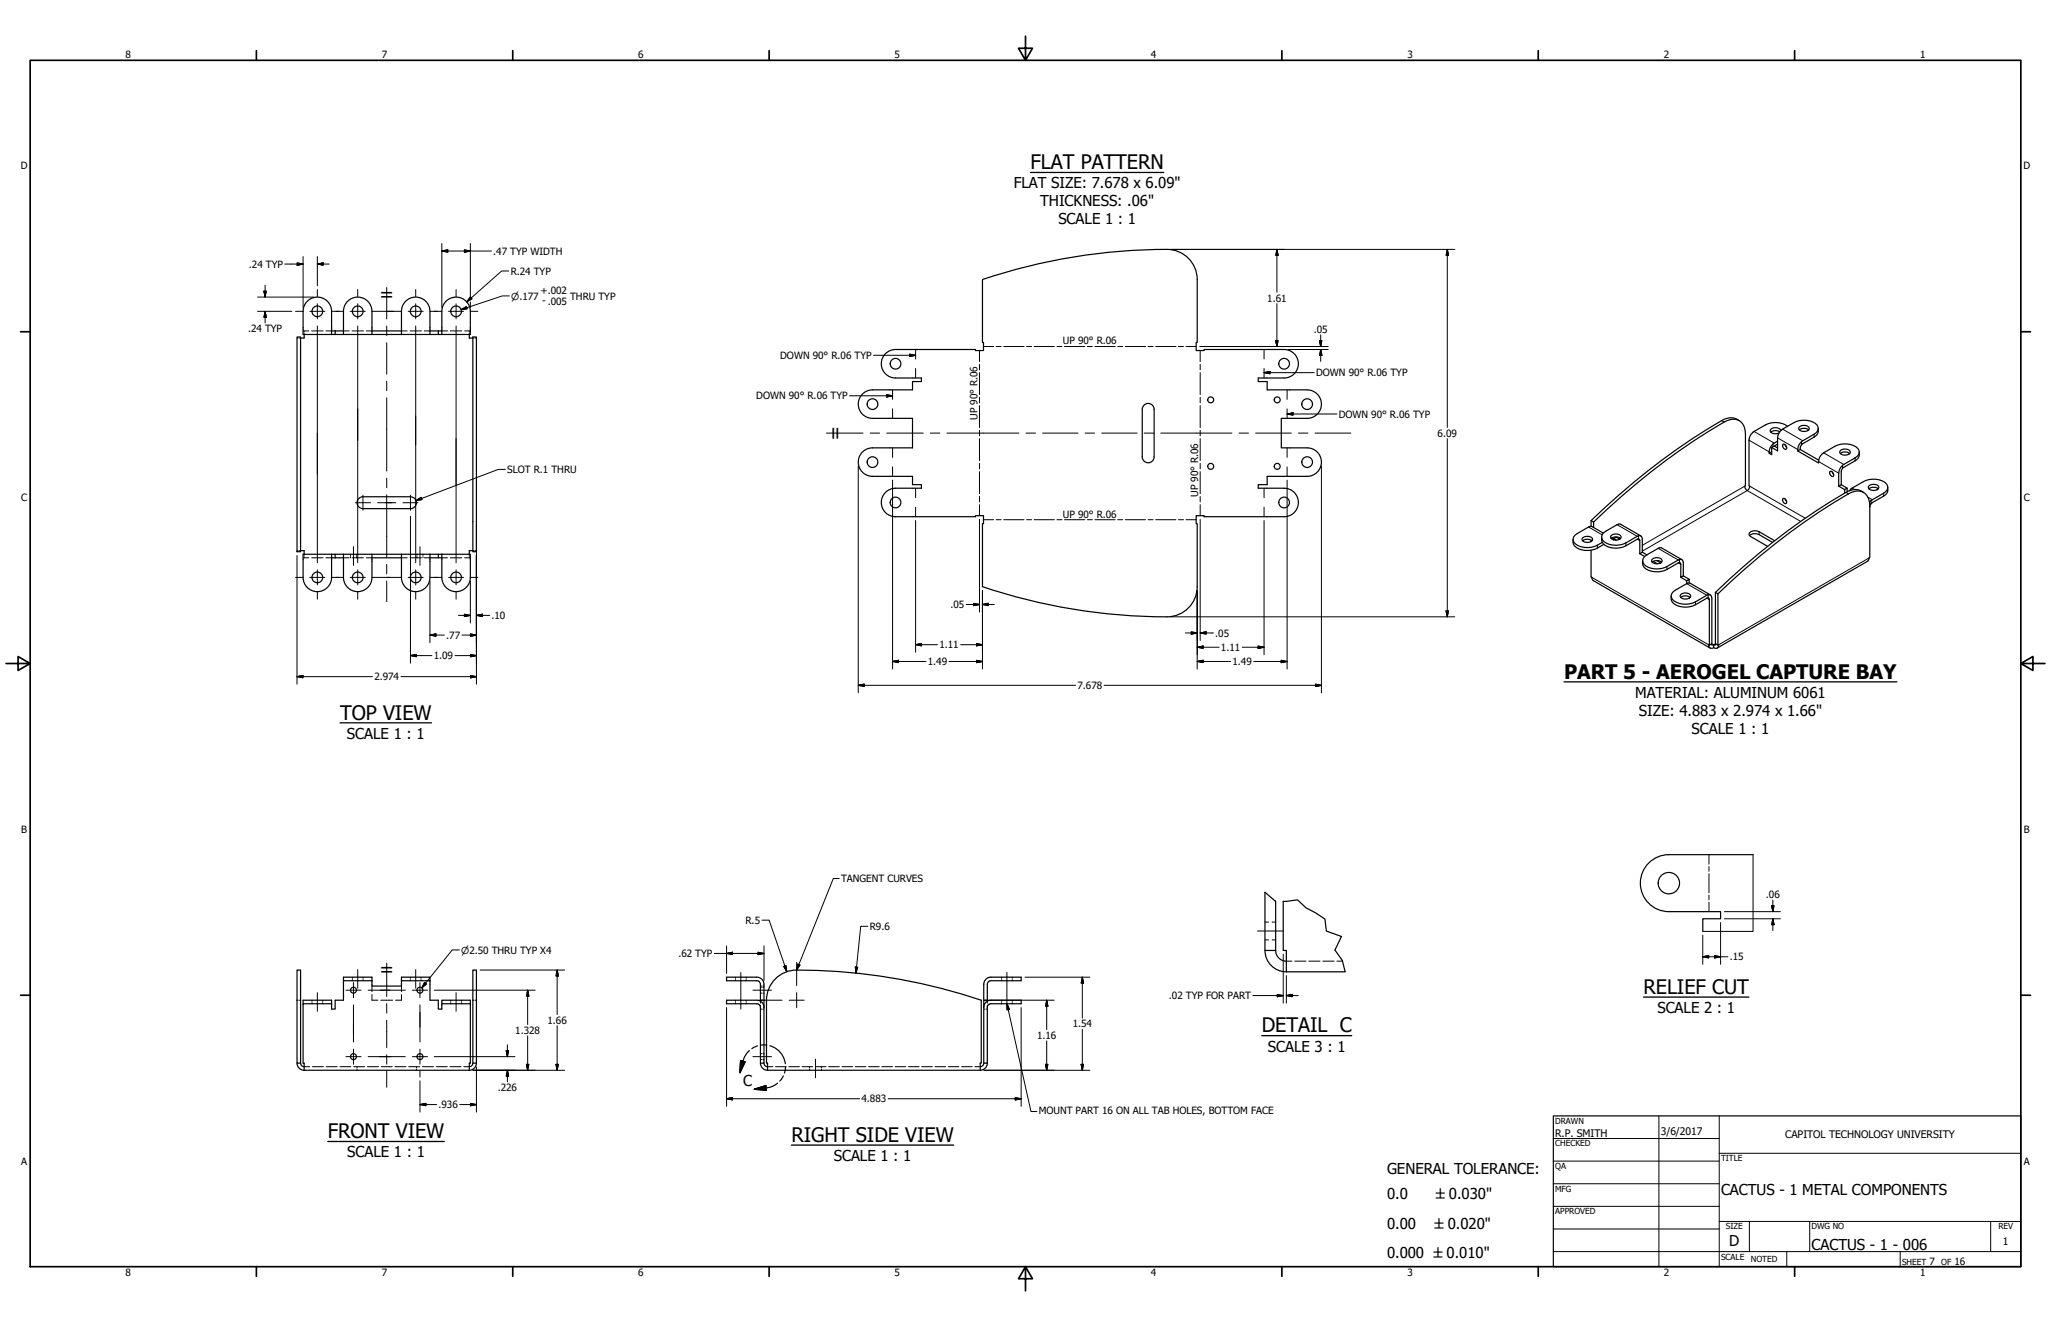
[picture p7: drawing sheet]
<svg xmlns="http://www.w3.org/2000/svg" width="864mm" height="559mm" viewBox="0 0 864 559" stroke-linecap="round" stroke-linejoin="round" font-family="sans-serif">
<!-- layer: Visible Narrow (ANSI) -->
<g fill="none" stroke="#000" stroke-width=".51">
<path d="M129.4 126.9a6 6 0 0 1 6.5-1.3 6 6 0 0 1 3.7 5.5v9.8h-12l.1-10.8 .6-1.8zM139.6 139.4h5M141.1 139.4v1.5h-1.5M146.4 126.9a6 6 0 0 1 6.5-1.3 6 6 0 0 1 3.7 5.5v9.8h-12l.1-10.8 .6-1.8zM156.6 139.4h12.4M181 139.4h3.5M186 139.4h-1.5v1.5h1.5M187.8 126.9a6 6 0 0 1 6.5-1.3 6 6 0 0 1 3.7 5.5v9.8h-12l.1-10.8 .6-1.8zM125.1 141.9h1.5v90.4h-1.5zM128.1 140.9v1.5h-1.5M141.1 140.9h3.5M156.6 140.9h27.9"/>
<path d="M169 140.9v-9.8a6 6 0 0 1 6-6 6 6 0 0 1 6 6v9.8M197.6 140.9v1.5h1.5M199.1 141.9h1.5v90.4h-1.5zM372.8 148.9l2.4-1.4 1.9-.3h33.6v.4h3.4v-3.4h-.4v-26.5a241.6 241.6 0 0 1 79.1-12.6 12.7 12.7 0 0 1 11.3 12.6v26.5h-.4v3.4h3.4v-.4h33.6a6 6 0 0 1 6 6 6 6 0 0 1-6 6h-10.9v1.5h3.8v3.5h16.8a6 6 0 0 1 6 6 6 6 0 0 1-6 6h-10.9v12.4h10.9a6 6 0 0 1 6 6 6 6 0 0 1-6 6h-16.8v3.5h-3.8v1.5h10.9a6 6 0 0 1 6 6 6 6 0 0 1-6 6h-33.6v-.4h-3.4v3.3h.4v26.6a12.7 12.7 0 0 1-12.7 12.7 244 244 0 0 1-77.7-12.8v-26.5h.4v-3.3h-3.4v.4h-33.6a6 6 0 0 1-6-6 6 6 0 0 1 6-6h10.9v-1.5h-3.8v-3.5h-16.8a6 6 0 0 1-6-6 6 6 0 0 1 6-6h16.8v-12.4h-16.8a6 6 0 0 1-6-6 6 6 0 0 1 6-6h16.8v-3.5h3.8v-1.5h-10.9a6 6 0 0 1-5.6-3.7 6 6 0 0 1 1.3-6.6zM481.5 170.8a2.5 2.5 0 0 1 2.8-.8 2.5 2.5 0 0 1 1.7 2.4v20a2.5 2.5 0 0 1-2.5 2.5 2.5 2.5 0 0 1-2.5-2.5v-20zM726 177.7a283.9 283.9 0 0 0-55 42.1v2.3M755.4 178l-4.8 2.7M757.7 179.7a2.82 2.82 0 0 1 4.1 .6 2.62 2.62 0 0 1-4.4 .4zM734.9 182.9v21.7a1.32 1.32 0 0 0 .8 2l.4-.4a1.16 1.16 0 0 0 .3-1.6M746 188.4l2.5 1.5M747.1 187.8l1.4 .8M750.7 187.2l.3-.2a1.36 1.36 0 0 1 1.1 .9 1.36 1.36 0 0 1-.2 1.4 1.61 1.61 0 0 1-1.2-2.1z"/>
<path d="M751.6 187.2l.7 1.2M757.6 181a3.2 3.2 0 0 1 4 0M763.8 184.1l-4.7 2.7M763.8 182.9l-4.7 2.7M770.5 198.6l.3-.2a1.37 1.37 0 0 1 1.1 .9 1.37 1.37 0 0 1-.2 1.4 1.62 1.62 0 0 1-1.2-2.1zM771.4 198.7l.7 1.1M772.6 187.9l-4.7 2.8M774.9 191a3.2 3.2 0 0 1 4 0M775 189.7a2.82 2.82 0 0 1 4.1 .6 2.61 2.61 0 0 1-4.4 .4zM781.1 194.1l-4.8 2.7M781.1 192.8l-4.8 2.8M150.9 210.1l.8-.7 1.1-.2h20a2.5 2.5 0 0 1 2.5 2.5 2.5 2.5 0 0 1-2.5 2.5h-20a2.5 2.5 0 0 1-2.2-1.4 2.5 2.5 0 0 1 .3-2.7z"/>
<path d="M669.9 219.2v2.4M750.7 210l.3-.2a1.37 1.37 0 0 1 1.1 .9 1.37 1.37 0 0 1-.2 1.4 1.62 1.62 0 0 1-1.2-2.1zM751.6 210.1l.7 1.2M774.2 204.7l2.5 1.5M775.3 204.1l2.5 1.4M777.3 207.3a284.2 284.2 0 0 0-55 42.1M778.3 208a284.1 284.1 0 0 0-54.9 42.1M784.6 202.8l-5.3 3.1M787.3 213.1v21.7l-.9 1.5M126.6 231.9h1.5v1.5M127.6 233.4h12v9.7a6 6 0 0 1-6 6 6 6 0 0 1-6-6zM139.6 233.4h1.5v1.5"/>
<path d="M139.6 234.9h5M141.1 233.4h3.5M144.6 233.4h36.4M144.6 233.4v9.7a6 6 0 0 0 6 6 6 6 0 0 0 6-6v-9.7M156.6 234.9h12.4M169 233.4v9.7a6 6 0 0 0 6 6 6 6 0 0 0 6-6v-9.7M181 234.9h3.5M181 233.4h3.5M186 233.4h12v9.7a6 6 0 0 1-6 6 6 6 0 0 1-6-6zM186 233.4h-1.5v1.5h1.5M199.1 231.9h-1.5v1.5M666.4 227.7a3.2 3.2 0 0 1 3.9 0"/>
<path d="M666.5 226.4a2.82 2.82 0 0 1 4.1 .7 2.62 2.62 0 0 1-4.4 .4zM668.9 221.9l-4.8 2.8M674.6 228.4l-2 1.2M675.3 229.2l-2.7 1.6M678.4 226.8a3.2 3.2 0 0 1 4 0M678.5 225.4a2.82 2.82 0 0 1 4.1 .7 2.61 2.61 0 0 1-4.4 .4zM679.5 226.8l1.1 .6M680.6 226.2l1.4 .8M680.9 220.9l-4.8 2.8M689.4 225.8l-4.8 2.8M689.4 227.1l-4.8 2.7M690.5 233.2l2 1.1"/>
<path d="M695.7 236.7a3.2 3.2 0 0 1 3.9 0M695.8 235.4a2.82 2.82 0 0 1 4.1 .7 2.61 2.61 0 0 1-4.4 .4zM696.1 236.4l1.7 1M697.6 236l1.6 1M698.7 230.7l-5.3 3-1.9-1.2M706.7 235.8l-4.8 2.8M706.7 237l-4.8 2.8M737.2 226l7.1 4.1M740.7 225.1l5.7 3.3M740.7 223.9l6.6 3.8M669.9 243l1 1.5M707.7 251.6a3.2 3.2 0 0 1 3.9 0"/>
<path d="M707.7 243.1l2.5 1.4M707.8 250.3a2.82 2.82 0 0 1 4.1 .6 2.62 2.62 0 0 1-4.4 .4zM708.8 242.5l2.5 1.4M710.2 245.8l-4.8 2.7M718.7 250.7l-4.8 2.7M718.7 251.9l-4.8 2.8M722.3 249.4v21.7l1.1 .6 .3-.2a1.3 1.3 0 0 1-.7 1.4 1.3 1.3 0 0 1-1.4-.2M722.3 249.4l1.1 .7M723.4 250.1v21.6M719.7 271.7l-.3-.2a1.3 1.3 0 0 0 .7 1.4 1.3 1.3 0 0 0 1.5-.2M720.5 271.2l.6 .5 .5-.2M721.6 271.5v1.2"/>
<path d="M722.6 271.2l-.6 .5-.4-.2M738.2 359.9h-35.5a12 12 0 0 0-12 12 12 12 0 0 0 12 12h21.8v3h-7.5v5.3M532.6 375.7v24.5h4.5M537.1 379.5v20.7M540.3 379.6v20.6h1.3v9M125.1 408.5h1.5v39.2h-1.5zM144.6 413h12M169 413h12M199.1 408.5h1.5v39.2h-1.5zM532.6 400.2a9 9 0 0 0 9 9M537.1 400.2a4.5 4.5 0 0 0 4.5 4.5M541.6 409.2h24.8"/>
<path d="M127.6 422.7v-1.5h12v1.5M186 422.7v2.2h-1.5v-3.7h-3.5v-9.7h-12v3.7h-12.4v-3.7h-12v9.7h-3.5v3.7h-1.5v-2.2h-12v25h.5v3M198 422.7h-12v-1.5h12v26.5h-.4v3M305.9 421.2h12.8a3 3 0 0 1 3 3v23.5h-1.5l-.2-24.3-1.3-.7h-12.8zM320.2 421.2h1.5v3M321.7 421.2v-6.7a3 3 0 0 0-3-3h-12.8v1.5l13.5 .2 .8 1.3v7.1M414.2 421.2v-6.7a3 3 0 0 1 3-3h12.8v1.5l-13.5 .2-.8 1.3v6.7M415 422.1l2-.9h13v1.5h-12.8l-1.3 .7-.2 24.3h-1.5v-23.5zM415.7 421.6v-.4h-1.5v3M125.1 447.7l.3 1.3 .8 1 1.9 .7M126.6 447.7l.3 .9 1.2 .6M128.1 450.7h69.5"/>
<path d="M199.1 447.7l-.6 1.2-.9 .3M200.6 447.7l-.7 1.9-1 .8-1.3 .3M320.2 447.7l.3 1.3 .8 1 1.9 .7M321.7 447.7l.3 .9 1.2 .6M323.2 450.7v-3h-.5v-26.5a12.7 12.7 0 0 1 12.7-12.7 244 244 0 0 1 77.8 12.7v26.5h-.5v3M323.2 450.7h89.5M414.2 447.7l-.6 1.2-.9 .3M415.7 447.7l-.6 1.9-1.1 .8-1.3 .3"/>
<circle cx="133.6" cy="131.1" r="2.25"/>
<circle cx="150.6" cy="131.1" r="2.25"/>
<circle cx="175" cy="131.1" r="2.25"/>
<circle cx="192" cy="131.1" r="2.25"/>
<circle cx="377.1" cy="153.2" r="2.25"/>
<circle cx="540.7" cy="153.2" r="2.25"/>
<circle cx="367.4" cy="170.2" r="2.25"/>
<circle cx="509.8" cy="168.4" r="1.25"/>
<circle cx="537.8" cy="168.4" r="1.25"/>
<circle cx="550.4" cy="170.2" r="2.25"/>
<circle cx="367.4" cy="194.6" r="2.25"/>
<circle cx="509.8" cy="196.4" r="1.25"/>
<circle cx="537.8" cy="196.4" r="1.25"/>
<circle cx="550.4" cy="194.6" r="2.25"/>
<circle cx="377.1" cy="211.6" r="2.25"/>
<circle cx="540.7" cy="211.6" r="2.25"/>
<circle cx="133.6" cy="243.1" r="2.25"/>
<circle cx="150.6" cy="243.1" r="2.25"/>
<circle cx="175" cy="243.1" r="2.25"/>
<circle cx="192" cy="243.1" r="2.25"/>
<circle cx="702.7" cy="371.9" r="4.5"/>
<circle cx="148.8" cy="417" r="1.25"/>
<circle cx="176.8" cy="417" r="1.25"/>
<circle cx="148.8" cy="445" r="1.25"/>
<circle cx="176.8" cy="445" r="1.25"/>
</g>
<!-- layer: Dimension (ANSI) -->
<g fill="none" stroke="#000" stroke-width=".42">
<path d="M119.9 111.2h7.7M125.1 110.7l2.5 .5-2.5 .5zM127.6 108v21.5M133.6 111.2l2.5-.5v1zM133.6 108v12.3M133.6 111.2h5M186 105.7l2.5-.5v1zM186 105.7h20.9M186 102.5v27M195.5 105.2l2.5 .5-2.5 .5zM198 102.5v22.7M214.2 114.1h-3l-14.7 13"/>
<path d="M493 105h119.6M537.7 105l.5 2.5h-1zM537.7 105v18.1M609.4 105l.5 2.5h-1zM609.4 105v75M108.4 131.1h14.5M108.4 125.1h23.6M111.1 122.6h1l-.5 2.5zM111.6 131.1l.5 2.5h-1zM111.6 120.1v5M111.6 131.1v4.9M124.4 131.1h3"/>
<path d="M130.4 131.1h6.4M133.6 121.9v3M133.6 127.9v6.4M133.6 137.3v99.7M139.8 131.1h4.6M147.4 131.1h6.4M150.6 121.9v3M150.6 127.9v6.4M150.6 137.3v99.7M156.8 131.1h12.1M171.9 131.1h6.3M175 121.9v3"/>
<path d="M175 127.9v6.4M175 137.3v99.7M181.2 131.1h4.7M188.9 131.1h6.3M192 121.9v3M192 127.9v6.4M192 137.3v99.7M198 127.1v2.4M198.1 125.1l.6 .7-2.2 1.3zM198.2 131.1h3M537.7 127.9v18M385.5 147.2v4"/>
<path d="M385.5 155.2v4M412.4 147.6v4.7M412.4 153.4v2.3M412.4 156.9v9.3M414.1 145.9h4.3M419.4 145.9h2.2M422.6 145.9h8.6M432.2 145.9h2.2M435.4 145.9h8.6M445 145.9h2.2M448.2 145.9h8.6M457.8 145.9h2.2"/>
<path d="M461 145.9h8.6M470.6 145.9h2.1M473.8 145.9h8.5M483.4 145.9h2.1M486.6 145.9h8.5M496.2 145.9h2.1M499.4 145.9h4.3M505.2 145.9h54.1M505.4 147.6v4.7M505.4 153.4v2.3M505.4 156.9v9.3M532.3 147.2v4"/>
<path d="M532.3 155.2v4M537.2 143.4h1l-.5 2.5zM542.3 147.2h17M555.6 143.4h1l-.5 2.5zM556.1 147.2l.5 2.5h-1zM556.1 141v4.9M556.1 147.2v5M375.8 164.2v4M375.8 172.2v4M412.4 167.3v2.3M412.4 170.8v9.3M505.4 167.3v2.3"/>
<path d="M505.4 170.8v9.3M542 164.2v4M542 172.2v4M212.8 197.7h-3l-34.6 13.1M361.4 196.2v95.6M375.8 188.6v4M375.8 196.6v4M412.4 181.2v2.3M412.4 184.7v9.3M412.4 195.1v2.4M412.4 198.6v9.3M505.4 181.2v2.3"/>
<path d="M505.4 184.7v9.3M505.4 195.1v2.4M505.4 198.6v9.3M542 188.6v4M542 196.6v4M556.4 196.2v95.6M609.4 184.8v74.9M152.8 208.5v3.2h-3.1M156 211.7h-3.2v3.2M159 211.7h7.7M169.7 211.7h6.3M172.8 208.5v6.4"/>
<path d="M172.8 217.4v25.6M175.2 210.8l2.1-1.4 .4 1zM375.8 202.2v79.5M385.5 205.6v4M385.5 213.6v4M385.5 219.2v55.5M412.4 209v2.4M412.4 212.5v4.7M412.4 218.7v39M414.1 218.9h4.3M419.4 218.9h2.2M422.6 218.9h8.6"/>
<path d="M432.2 218.9h2.2M435.4 218.9h8.6M445 218.9h2.2M448.2 218.9h8.6M457.8 218.9h2.2M461 218.9h8.6M470.6 218.9h2.1M473.8 218.9h8.5M483.4 218.9h2.1M486.6 218.9h8.5M496.2 218.9h2.1M499.4 218.9h4.3"/>
<path d="M505.4 209v2.4M505.4 212.5v4.7M505.4 218.7v51M532.3 205.6v4M532.3 213.6v4M532.3 219.2v56.5M542 202.2v79.5M125.1 233.9v9.1M133.6 240v6.3M150.6 240v6.3M175 240v6.3M192 240v6.3"/>
<path d="M200.6 221.2v21.8M124.4 243.1h3M125.1 243.2v44.9M130.4 243.1h6.4M133.6 249.3v3M139.8 243.1h4.6M147.4 243.1h6.4M150.6 249.3v3M156.8 243.1h12.1M171.9 243.1h6.3M172.8 243.2v36M175 249.3v3"/>
<path d="M181 244.7v25.9M181.2 243.1h4.7M188.9 243.1h6.3M192 249.3v3M193 259.1h5M195.5 258.6l2.5 .5-2.5 .5zM198 244.7v17.6M198.2 243.1h3M200.6 259.1l2.5-.5v1zM200.6 259.1h5.6M200.6 243.2v44.9M406.9 254.6h5.5"/>
<path d="M409.9 254l2.5 .6-2.5 .4zM413.7 254.6l2.5-.6v1zM413.7 254.6h5M413.7 248.6v33.1M493 259.7h119.6M504.1 248.6v33.1M608.9 257.2h1l-.5 2.5zM172.8 276.1l2.5-.5v1zM172.8 276.1h9M181 267.4l2.5-.5v1zM181 267.4h6.1M191.6 276.1h9"/>
<path d="M194.5 267.4h6.1M198.1 266.9l2.5 .5-2.5 .5zM198.1 275.6l2.5 .5-2.5 .5zM375.8 278.5l2.5-.5v1zM375.8 278.5h14.1M385.5 271.5l2.5-.5v1zM385.5 271.5h9.2M399.6 278.5h14.1M404.5 271.5h9.2M411.2 271l2.5 .5-2.5 .5zM411.2 278l2.5 .5-2.5 .5zM499.1 266.5h5"/>
<path d="M501.6 266l2.5 .5-2.5 .5zM504.1 272.5l2.5-.5v1zM504.1 278.5l2.5-.5v1zM504.1 272.5h9.2M504.1 278.5h14.1M505.4 266.5l2.5-.5v1zM505.4 266.5h5.5M523 272.5h9.3M527.9 278.5h14.1M529.7 272l2.6 .5-2.6 .5zM539.4 278l2.6 .5-2.6 .5zM125.1 284.9l2.5-.5v1z"/>
<path d="M125.1 284.9h31.7M168.8 284.9h31.8M198.1 284.4l2.5 .5-2.5 .5zM361.4 288.6l2.5-.5v1zM361.4 288.6h91.5M464.9 288.6h91.5M553.9 288.1l2.5 .5-2.5 .5zM719.6 359.9v4M719.6 364.9v2M719.6 367.9v8M719.6 376.9v2M719.6 379.9v4"/>
<path d="M746.5 379v4.9M305.9 398.3v11.6M320.8 387.5h3l7.5 21.7M321.7 398.3v14.6M365.4 390.1h-3l-2 19.7M717 393.8v12.3M724.5 388.5v17.6M726.1 386.9h23.6M726.1 383.9h23.6M746 381.4h1l-.5 2.5zM746.5 386.9l.5 2.5h-1zM746.5 386.9v5"/>
<path d="M148.8 413.8v3.2h-3.1M152 417h-3.2v3.1M155 417h15.7M173.7 417h6.3M176.8 413.8v6.3M182.8 417h42.6M202.2 408.5h35.6M222.2 417l.5 2.5h-1zM222.2 417v14.4M234.6 408.5l.5 2.5h-1zM234.6 408.5v18.7M300.8 401.5h20.9"/>
<path d="M305.9 401.5l2.5-.5v1zM319.2 401l2.5 .5-2.5 .5zM330 407l1-.3 .3 2.5zM335.4 405.3v9.7M335.4 418v6.4M360.2 407.2l.9 .1-.7 2.5zM431.6 411.5h27.3M455.7 411.5l.5 2.5h-1zM455.7 411.5v17.2M527.6 419.2h12.7M537.8 418.7l2.5 .5-2.5 .5zM540.3 401.8v20.6"/>
<path d="M541.6 419.2l2.5-.5v1zM541.6 419.2h5M541.6 410.8v11.6M717 402.9l2.5-.5v1zM717 402.9h10.5M722 402.4l2.5 .5-2.5 .5zM148.8 423.1v15.7M176.8 423.1v15.7M213.7 440v5M222.2 436.2v14.5M234.6 432v18.7M305.9 424.3v41.6"/>
<path d="M319.6 421.2h9.7M332.3 421.2h6.3M414.8 421.2h9.1M424.1 421.2h19.8M430 424.3v41.6M440.7 421.2l.5 2.5h-1zM440.7 421.2v12.4M440.7 438.3v12.4M455.7 433.5v17.2M148.8 441.8v3.2h-3.1M152 445h-3.2v3.1M155 445h15.7"/>
<path d="M173.7 445h6.3M176.8 441.8v6.3M176.8 451.1v2.5M176.8 455.1v13.2M182.8 445h34M199.2 450.7h38.6M200.6 449.3v19M213.1 442.5h1l-.4 2.5zM213.7 450.7l.4 2.5h-1zM213.7 450.7v4.9M221.7 448.2h1l-.5 2.5zM234.1 448.2h1l-.5 2.5z"/>
<path d="M414.3 450.7h44.6M440.2 448.2h1l-.5 2.5zM455.2 448.2h1l-.5 2.5zM176.8 465.1l2.5-.5v1zM176.8 465.1h7M193.6 465.1h7M198.1 464.6l2.5 .5-2.5 .5zM305.9 462.7l2.5-.5v1zM305.9 462.7h56M374 462.7h56M427.5 462.2l2.5 .5-2.5 .5z"/>
</g>
<!-- layer: Symbol (ANSI) -->
<path d="M433.9 72.6h56.1M658.6 287.1h140.1M143.2 304.4h38.5M692 419.9h44.4M531.3 436.1h37.9M138 480.7h49.1M333.2 482.2h68.4" fill="none" stroke="#000" stroke-width=".55"/>
<!-- layer: Border (ANSI) -->
<g fill="none" stroke="#000" stroke-width=".42">
<path d="M724.9 177.1l1.1 .6M736.4 185.4l8.5 4.9M738.6 181.7l8.5 4.9M746.5 187v1.1M748.5 184.4l8.5 4.9M750.6 180.7l8.5 4.9M758.5 186v1.3M763.8 182.9v1.2M765.7 194.4l8.5 4.9M767.9 190.7l8.4 4.9M775.8 196v1.3M781.1 192.8v1.3"/>
<path d="M734.6 204.7l-43.1 24.9M736.8 204.7l23.3 13.5M758.2 219.6l-22.5-13-44.2 25.5M777.3 207.3l1 .7M779.9 205.5l1 .6M786.5 209.4l1.9 1M787.8 210.8v1.3M793.1 207.7v1.2M668.9 221.9l5.7 3.3M672.6 229.6v1.2M680.9 220.9l8.5 4.9M684.6 228.6v1.2"/>
<path d="M689.4 227.1l1.1 .6M689.9 225.6v1.3M698.2 230.9l8.5 4.9M701.9 238.6v1.2M706.7 237l1 .6M707.2 235.6v1.3M740.7 223.9v1.2M787 235l-63.3 36.5M670.3 243.1l49.1 28.4M710.2 245.8l8.5 4.9M713.9 253.4v1.3M718.7 251.9l1 .6"/>
<path d="M719.2 250.4v1.4M720.8 271.1l.8 .4 .7-.4M738.2 359.9v32.3h-21.2"/>
</g>
<g fill="none" stroke="#000" stroke-width=".51">
<path d="M726 177.7a5.4 5.4 0 0 1 8.4 2l.5 3.2M732.3 177.1a6.2 6.2 0 0 0-7.4 0 283.5 283.5 0 0 0-55 42.1l1.1 .6M752.6 179.5a8.9 8.9 0 0 0-9.3-.6l-4.7 2.8a4.7 4.7 0 0 0-2.2 3.7v19.2M755.4 178a8.6 8.6 0 0 1 9.7 1 2.46 2.46 0 0 1-1.3 3.9M748.5 185.8a5.1 5.1 0 0 0-3.6 5.1l1.1-.6M748.5 187l-2.5 1.4v3.1l-1.1-.6M749.4 181.8a3.3 3.3 0 0 0-3.8 .2M749.8 181.3a2.72 2.72 0 0 0-4.4-.2 2.36 2.36 0 0 0 3.6 1.3M750.6 180.7a4.7 4.7 0 0 0-2.1 3.7v5.5M758 189.3l-1 .6M759.1 186.8l-.8 .9-.3 1.6 7.8 4.5M759.1 185.6a4.7 4.7 0 0 0-2.1 4.3l8.7 5.1v-.6a4.7 4.7 0 0 1 2.2-3.7"/>
<path d="M765.6 180.4a3.2 3.2 0 0 1-1.8 3.7M772.6 187.9a8.6 8.6 0 0 1 9.7 1.1 2.46 2.46 0 0 1-1.2 3.8M776.3 195.6a4.6 4.6 0 0 0-2.1 3.7v5.4l1.1-.6v-5.9l1-1.4M782.9 190.4a3.2 3.2 0 0 1-1.8 3.7M777.8 207.1v-1.6l-1.1 .7v1.5M778.3 208a5.4 5.4 0 0 1 8.5 1.9l.5 3.2M779.3 205.9l-.6 .8M784.6 202.8a8.6 8.6 0 0 1 9.8 1 2.46 2.46 0 0 1-1.3 3.9l-4.7 2.7-1.2 1.1M784.7 207.3a6.2 6.2 0 0 0-7.4 0M786.9 205.9a3.2 3.2 0 0 1 4 0M787 204.5a2.82 2.82 0 0 1 4.1 .7 2.62 2.62 0 0 1-4.4 .4zM794.9 205.2a3.2 3.2 0 0 1-1.8 3.7l-5 3-.8 1.6"/>
<path d="M662.4 227.1a3.8 3.8 0 0 0 3.7 4.5 9.5 9.5 0 0 0 6.5-.8M664.1 224.7a2.68 2.68 0 0 0-1.7 2.8 2.68 2.68 0 0 0 2.3 2.4 9.5 9.5 0 0 0 7.9-.3M668.9 221.9l1.5-.1 4.7 2.7M669.9 227.4v.6M669.9 231.7v11.3M674.4 226.1a3.8 3.8 0 0 0 3.7 4.5 9.5 9.5 0 0 0 6.5-.8M676.1 223.7a2.68 2.68 0 0 0-1.7 2.8 2.68 2.68 0 0 0 2.3 2.4 9.5 9.5 0 0 0 7.9-.3M678.9 226.7l-.3-.1 .8 .7M680.6 226.2l-1.1 .6v.5M680.9 220.9l1.5-.1 8.5 4.9M682 226.5v.6M689.4 225.8a1.3 1.3 0 0 1 1.5-.1 1.3 1.3 0 0 1 .6 1.4v5.4l-1 .7v-5.5l-.3-.7-.8 .1"/>
<path d="M691.6 236.1a3.8 3.8 0 0 0 3.7 4.4 9.5 9.5 0 0 0 6.6-.7M693.4 233.7a2.68 2.68 0 0 0-1.7 2.8 2.68 2.68 0 0 0 2.2 2.3 9.5 9.5 0 0 0 8-.2M698.7 230.7l1 .1 8.5 4.9M699.2 236.4v.6M706.7 235.8a1.3 1.3 0 0 1 1.5-.1 1.3 1.3 0 0 1 .6 1.3v5.5l-1.1 .6v-5.8l-.5-.4-.5 .1M740.7 225.1a3.7 3.7 0 0 0-4 .4M740.7 223.9a2.99 2.99 0 0 0-4.3 1l.8 1.1M786.4 236.3l-63.3 36.6M670.9 244.5l49.2 28.4M703.7 251a3.8 3.8 0 0 0 3.7 4.4 9.5 9.5 0 0 0 6.5-.7M705.4 248.5a2.68 2.68 0 0 0-1.7 2.8 2.68 2.68 0 0 0 2.3 2.4 9.5 9.5 0 0 0 7.9-.3M711.3 245.5v-1.6l-1.1 .6v1.3l1.5-.2 8.5 4.9"/>
<path d="M718.7 250.7a1.3 1.3 0 0 1 1.5-.2 1.3 1.3 0 0 1 .6 1.4v19.2l-1.1 .6v-19.2l-.2-.6h-.8M311.8 446.6l2 .5-2.2 4.6zM315.5 442.4a13.8 13.8 0 0 0-3.9 9.3M317.6 458.7l4.9-1.5 .2 2zM318.9 440.4l-2.3 1.2M322.9 440.1h-2.7M324.1 440.4a8.9 8.9 0 0 1 6.6 7.5M327.4 456.2a13.8 13.8 0 0 1-9.8 2.5M329.8 453.1l-1.5 2.1M330.8 449.2l-.5 2.6"/>
</g>
<!-- layer: Hidden (ANSI) -->
<g fill="none" stroke="#000" stroke-width=".42">
<path d="M127.6 139.4h2.4M128.1 139.4v.5M131.2 139.4h4.8M137.2 139.4h2.4M144.6 139.4h2.4M148.2 139.4h4.8M154.2 139.4h2.4M169 139.4h2.4M172.6 139.4h4.8M178.6 139.4h2.4M186 139.4h2.4M189.6 139.4h4.8"/>
<path d="M195.6 139.4h2.4M197.6 139.4v.5M125.1 142.4h.5M126.1 142.4h.5M128.1 140.4v.5M197.6 140.4v.5M199.1 142.4h.5M200.1 142.4h.5M125.1 231.9h.5M126.1 231.9h.5M127.6 234.9h2.4M128.1 233.4v.5"/>
<path d="M128.1 234.4v.5M131.2 234.9h4.8M137.2 234.9h2.4M144.6 234.9h2.4M147.6 233.4v.5M147.6 234.4v.5M148.2 234.9h4.8M150.1 233.4v.5M150.1 234.4v.5M154.2 234.9h2.4M169 234.9h2.4M172.6 234.9h4.8"/>
<path d="M175.6 233.4v.5M175.6 234.4v.5M178.1 233.4v.5M178.1 234.4v.5M178.6 234.9h2.4M186 234.9h2.4M189.6 234.9h4.8M195.6 234.9h2.4M197.6 233.4v.5M197.6 234.4v.5M199.1 231.9h.5M200.1 231.9h.5"/>
<path d="M532.6 388.3h1.5M532.6 395.8h1.5M535.6 388.3h1.5M535.6 395.8h1.5M148.4 411.5v.5M148.4 412.5v.5M152.9 411.5v.5M152.9 412.5v.5M156.6 415.2v2.4M156.6 418.8v2.4h2.5M169 415.2v2.4M169 418.8v2.4h-2.4"/>
<path d="M172.8 411.5v.5M172.8 412.5v.5M177.3 411.5v.5M177.3 412.5v.5M309.7 411.5v.5M309.7 412.5v.5M314.2 411.5v.5M314.2 412.5v.5M320.2 415.2h.5M320.2 415.7h.5M320.2 418.2h.5M321.2 415.2h.5"/>
<path d="M321.2 415.7h.5M321.2 418.2h.5M421.7 411.5v.5M421.7 412.5v.5M426.2 411.5v.5M426.2 412.5v.5M541.6 404.7h2.4M545.2 404.7h4.7M551.1 404.7h4.7M557 404.7h4.7M562.9 404.7h2.4M125.1 421.2h.5"/>
<path d="M126.1 421.2h.5M131.4 421.2v.5M131.4 422.2v.5M135.9 421.2v.5M135.9 422.2v.5M160.3 421.2h5M189.8 421.2v.5M189.8 422.2v.5M194.3 421.2v.5M194.3 422.2v.5M199.1 421.2h.5M200.1 421.2h.5"/>
<path d="M309.7 421.2v.5M309.7 422.2v.5M314.2 421.2v.5M314.2 422.2v.5M320.2 424.9h.5M320.2 421.6v.9M320.2 423.3v.9M321.2 424.9h.5M414.2 424.9h.5M415.2 424.9h.5M415.7 421.6v.9M415.7 423.3v.9"/>
<path d="M421.7 421.2v.5M421.7 422.2v.5M426.2 421.2v.5M426.2 422.2v.5M128.1 449.2h2.3M131.5 449.2h4.7M137.3 449.2h4.7M143.1 449.2h4.7M148.9 449.2h4.7M150.3 449.2v.5M150.3 450.2v.5M154.7 449.2h4.7"/>
<path d="M160.5 449.2h4.6M166.3 449.2h4.6M172.1 449.2h4.6M175.3 449.2v.5M175.3 450.2v.5M177.9 449.2h4.6M183.7 449.2h4.6M189.5 449.2h4.6M195.3 449.2h2.3M320.2 443.7h.5M320.2 446.2h.5M321.2 443.7h.5"/>
<path d="M321.2 446.2h.5M323.2 449.2h2.2M326.5 449.2h4.5M332.1 449.2h4.5M337.7 449.2h4.5M340.9 449.2v.5M340.9 450.2v.5M343.3 449.2h4.5M345.9 449.2v.5M345.9 450.2v.5M348.9 449.2h4.5M354.5 449.2h4.5"/>
<path d="M360.1 449.2h4.5M365.7 449.2h4.5M371.3 449.2h4.5M376.9 449.2h4.5M382.5 449.2h4.5M388.1 449.2h4.5M393.7 449.2h4.5M399.3 449.2h4.5M404.9 449.2h4.5M410.5 449.2h2.2"/>
</g>
<!-- layer: Title (ANSI) -->
<path d="M532.6 375.7l4.5 3.8M540.3 379.6l6-.7 3.6 3.4 4 2.1 4 2.6 .6 5.1 6.3 2.3-2.7 5.7 3.1 4.4 1.2 4.7" fill="none" stroke="#000" stroke-width=".51"/>
<!-- layer: Border (ANSI) -->
<path d="M311.8 446.6l-.2 5.1zM311.8 446.6l2 .5-2.2 4.6zM317.6 458.7l4.9-1.5zM317.6 458.7l4.9-1.5 .2 2z" fill="#000" stroke="#000" stroke-width=".51"/>
<!-- layer: Centerline (ANSI) -->
<g fill="none" stroke="#000" stroke-width=".71">
<path d="M431.8 15.2v10.2l-2.9-5.1h5.8l-2.9 5.1M12.7 25.4h838.2v508h-838.2zM107.9 21.3v4.1M215.9 21.3v4.1M323.8 21.3v4.1M539.8 21.3v4.1M647.7 21.3v4.1M755.6 21.3v4.1M8.6 139.7h4.1M850.9 139.7h4.1M2.5 279.4h10.2l-5.1-2.9v5.8l5.1-2.9M850.9 279.4l5.1 2.9v-5.8l-5.1 2.9h10.2"/>
<path d="M8.6 419.1h4.1M850.9 419.1h4.1M107.9 533.4v4.1M215.9 533.4v4.1M323.8 533.4v4.1M431.8 533.4l2.9 5.1h-5.8l2.9-5.1v10.2M539.8 533.4v4.1M647.7 533.4v4.1M755.6 533.4v4.1"/>
</g>
<!-- layer: Visible (ANSI) -->
<g fill="none" stroke="#000" stroke-width=".42">
<path d="M654 479.4h69.9M698.5 469.9v63.5M723.9 469.9v63.5M654 488.9h69.9M654 498.5h69.9M723.9 485.6h127M654 508h69.9M654 517.5h69.9M723.9 514.3h127M736.6 514.3v12.7M762 514.3v12.7M838.2 514.3v12.7"/>
<path d="M654 527h196.9M752.3 527v6.4M800.1 527v6.4"/>
</g>
<path d="M654 469.9h196.9v63.5h-196.9z" fill="none" stroke="#000" stroke-width=".51"/>
<!-- layer: Symbol (ANSI) -->
<g fill="none" stroke="#000" stroke-width=".42">
<path d="M194.2 130.4l2.2-1.3 .3 1zM214.5 124.6h-3l-17.3 5.8M367.8 149.6h17.7M383 149.1l2.5 .5-2.5 .5zM532.3 156.9l2.4-.5v1zM532.3 156.9h21.1M357.7 166.7h18.1M373.3 166.2l2.5 .5-2.5 .5zM542 174.3l2.4-.5v1zM542 174.3h20.9M353.4 370h-2.5l-15.4 38.2M178.8 413.7l.8 .6-2 1.7z"/>
<path d="M193.4 400h-3l-12.8 16M335.5 408l.4-2 .9 .4-1.3 1.9M424.1 423.1l10 44.9h2.5M424.1 422.9l.9 2.1-1 .2v-1.1"/>
</g>
<g fill="#000" stroke="#000" stroke-width=".42">
<path d="M194.2 130.4l2.2-1.3zM194.2 130.4l2.2-1.3 .3 1zM383 150.1l2.5-.5zM383 149.1l2.5 .5-2.5 .5zM532.3 156.9l2.4-.5zM532.3 156.9l2.4-.5v1zM373.3 167.2l2.5-.5zM373.3 166.2l2.5 .5-2.5 .5zM542 174.3l2.4-.5zM542 174.3l2.4-.5v1zM178.8 413.7l-1.2 2.3zM178.8 413.7l.8 .6-2 1.7z"/>
<path d="M335.9 406l-.5 2.5zM335.9 406l.9 .4-1.4 2.1zM424 422.7l1 2.3zM424 422.7l1 2.3-1 .2z"/>
</g>
<!-- layer: Centerline (ANSI) -->
<g fill="none" stroke="#000" stroke-width=".42">
<path d="M162.8 121.1v13.2M162.8 137.3v4M162.8 144.3v13.2M162.8 160.5v4M162.8 167.5v30.9M348 182.4h15.4M366.4 182.4h4M373.4 182.4h15.4M391.8 182.4h3.9M398.7 182.4h30.3M432 182.4h4M439 182.4h14.9"/>
<path d="M456.9 182.4h4M463.9 182.4h14.9M481.8 182.4h4M488.8 182.4h29.9M521.7 182.4h4M528.7 182.4h15.1M546.7 182.4h4M553.7 182.4h15.1M162.8 201.4v4M162.8 208.4v26.3M148.8 230.2v7.9M162.8 237.7v4"/>
<path d="M176.8 230.2v7.9M162.8 244.7v8.7M529.5 392h10.8M133.6 418v7.9M150.6 408.3v7.9M162.8 405.6v14.1M175 408.3v7.9M192 418v7.9M311.9 409.5v15.4M317 417h7.9M424 409.5v14.6M162.8 422.6v4"/>
<path d="M162.8 429.6v11.6M162.8 444.1v4M162.8 451.1v6.7M317 445h7.9M343.4 446v7.9"/>
</g>
<!-- layer: Dimension (ANSI) -->
<g fill="#000" stroke="#000" stroke-width=".42">
<path d="M125.1 111.7l2.5-.5zM125.1 110.7l2.5 .5-2.5 .5zM133.6 111.2l2.5-.5zM133.6 111.2l2.5-.5v1zM186 105.7l2.5-.5zM186 105.7l2.5-.5v1zM195.5 106.2l2.5-.5zM195.5 105.2l2.5 .5-2.5 .5zM537.7 105l.5 2.5zM537.7 105l.5 2.5h-1zM609.4 105l.5 2.5zM609.4 105l.5 2.5h-1z"/>
<path d="M111.1 122.6l.5 2.5zM111.1 122.6h1l-.5 2.5zM111.6 131.1l.5 2.5zM111.6 131.1l.5 2.5h-1zM198.1 125.1l-1.6 2zM198.1 125.1l.6 .7-2.2 1.3zM537.2 143.4l.5 2.5zM537.2 143.4h1l-.5 2.5zM555.6 143.4l.5 2.5zM555.6 143.4h1l-.5 2.5zM556.1 147.2l.5 2.5zM556.1 147.2l.5 2.5h-1z"/>
<path d="M175.2 210.8l2.1-1.4zM175.2 210.8l2.1-1.4 .4 1zM195.5 259.6l2.5-.5zM195.5 258.6l2.5 .5-2.5 .5zM200.6 259.1l2.5-.5zM200.6 259.1l2.5-.5v1zM409.9 255l2.5-.4zM409.9 254l2.5 .6-2.5 .4zM413.7 254.6l2.5-.6zM413.7 254.6l2.5-.6v1zM608.9 257.2l.5 2.5zM608.9 257.2h1l-.5 2.5z"/>
<path d="M172.8 276.1l2.5-.5zM172.8 276.1l2.5-.5v1zM181 267.4l2.5-.5zM181 267.4l2.5-.5v1zM198.1 267.9l2.5-.5zM198.1 266.9l2.5 .5-2.5 .5zM198.1 276.6l2.5-.5zM198.1 275.6l2.5 .5-2.5 .5zM375.8 278.5l2.5-.5zM375.8 278.5l2.5-.5v1zM385.5 271.5l2.5-.5zM385.5 271.5l2.5-.5v1z"/>
<path d="M411.2 272l2.5-.5zM411.2 271l2.5 .5-2.5 .5zM411.2 279l2.5-.5zM411.2 278l2.5 .5-2.5 .5zM501.6 267l2.5-.5zM501.6 266l2.5 .5-2.5 .5zM504.1 272.5l2.5-.5zM504.1 272.5l2.5-.5v1zM504.1 278.5l2.5-.5zM504.1 278.5l2.5-.5v1zM505.4 266.5l2.5-.5zM505.4 266.5l2.5-.5v1z"/>
<path d="M529.7 273l2.6-.5zM529.7 272l2.6 .5-2.6 .5zM539.4 279l2.6-.5zM539.4 278l2.6 .5-2.6 .5zM125.1 284.9l2.5-.5zM125.1 284.9l2.5-.5v1zM198.1 285.4l2.5-.5zM198.1 284.4l2.5 .5-2.5 .5zM361.4 288.6l2.5-.5zM361.4 288.6l2.5-.5v1zM553.9 289.1l2.5-.5zM553.9 288.1l2.5 .5-2.5 .5z"/>
<path d="M746 381.4l.5 2.5zM746 381.4h1l-.5 2.5zM746.5 386.9l.5 2.5zM746.5 386.9l.5 2.5h-1zM222.2 417l.5 2.5zM222.2 417l.5 2.5h-1zM234.6 408.5l.5 2.5zM234.6 408.5l.5 2.5h-1zM305.9 401.5l2.5-.5zM305.9 401.5l2.5-.5v1zM319.2 402l2.5-.5zM319.2 401l2.5 .5-2.5 .5z"/>
<path d="M330 407l1.3 2.2zM330 407l1-.3 .3 2.5zM360.2 407.2l.2 2.6zM360.2 407.2l.9 .1-.7 2.5zM455.7 411.5l.5 2.5zM455.7 411.5l.5 2.5h-1zM537.8 419.7l2.5-.5zM537.8 418.7l2.5 .5-2.5 .5zM541.6 419.2l2.5-.5zM541.6 419.2l2.5-.5v1zM717 402.9l2.5-.5zM717 402.9l2.5-.5v1z"/>
<path d="M722 403.4l2.5-.5zM722 402.4l2.5 .5-2.5 .5zM440.7 421.2l.5 2.5zM440.7 421.2l.5 2.5h-1zM213.1 442.5l.6 2.5zM213.1 442.5h1l-.4 2.5zM213.7 450.7l.4 2.5zM213.7 450.7l.4 2.5h-1zM221.7 448.2l.5 2.5zM221.7 448.2h1l-.5 2.5zM234.1 448.2l.5 2.5zM234.1 448.2h1l-.5 2.5z"/>
<path d="M440.2 448.2l.5 2.5zM440.2 448.2h1l-.5 2.5zM455.2 448.2l.5 2.5zM455.2 448.2h1l-.5 2.5zM176.8 465.1l2.5-.5zM176.8 465.1l2.5-.5v1zM198.1 465.6l2.5-.5zM198.1 464.6l2.5 .5-2.5 .5zM305.9 462.7l2.5-.5zM305.9 462.7l2.5-.5v1zM427.5 463.2l2.5-.5zM427.5 462.2l2.5 .5-2.5 .5z"/>
</g>
<g font-size="8.4">
<text x="433.9" y="71.3">FLAT PATTERN</text>
<text x="159.8" y="126.8">=</text>
<text x="349.1" y="179.3" transform="rotate(90 349.1 179.3)">=</text>
<text x="658.6" y="285.8">PART 5 - AEROGEL CAPTURE BAY</text>
<text x="143.2" y="303">TOP VIEW</text>
<text x="159.7" y="410.9">=</text>
<text x="692" y="418.5">RELIEF CUT</text>
<text x="531.3" y="434.7">DETAIL C</text>
<text x="138" y="479.3">FRONT VIEW</text>
<text x="333.2" y="480.8">RIGHT SIDE VIEW</text>
</g>
<g font-size="6.3">
<text x="426.8" y="79.4">FLAT SIZE: 7.678 x 6.09&quot;</text>
<text x="438" y="86.9">THICKNESS: .06&quot;</text>
<text x="445.6" y="94.4">SCALE 1 : 1</text>
<text x="688.5" y="293.9">MATERIAL: ALUMINUM 6061</text>
<text x="690.1" y="301.4">SIZE: 4.883 x 2.974 x 1.66&quot;</text>
<text x="146.1" y="311.1">SCALE 1 : 1</text>
<text x="712.3" y="308.9">SCALE 1 : 1</text>
<text x="697.8" y="426.6">SCALE 2 : 1</text>
<text x="533.9" y="442.8">SCALE 3 : 1</text>
<text x="312.9" y="457.3">C</text>
<text x="146.2" y="487.4">SCALE 1 : 1</text>
<text x="351.1" y="488.9">SCALE 1 : 1</text>
<text x="584" y="494.4">GENERAL TOLERANCE:</text>
<text x="724.7" y="503.4">CACTUS - 1 METAL COMPONENTS</text>
<text x="584" y="505">0.0</text>
<text x="584" y="517.5">0.00</text>
<text x="728.1" y="524.9">D</text>
<text x="762.8" y="526.2">CACTUS - 1 - 006</text>
<text x="584" y="529.9">0.000 ±0.010&quot;</text>
</g>
<g font-size="6">
<text x="604.6" y="505">±0.030&quot;</text>
<text x="604.1" y="517.5">±0.020&quot;</text>
</g>
<g font-size="4.4">
<text x="654.8" y="478.6">R.P. SMITH</text>
<text x="699.3" y="478">3/6/2017</text>
<text x="751.7" y="479.4">CAPITOL TECHNOLOGY UNIVERSITY</text>
<text x="843.4" y="524.2">1</text>
</g>
<g font-size="4.2">
<text x="52.8" y="24.4">8</text>
<text x="160.8" y="24.4">7</text>
<text x="268.7" y="24.4">6</text>
<text x="376.7" y="24.4">5</text>
<text x="484.6" y="24.4">4</text>
<text x="592.6" y="24.4">3</text>
<text x="700.5" y="24.4">2</text>
<text x="808.5" y="24.4">1</text>
<text x="8.7" y="71.4">D</text>
<text x="852" y="71.4">D</text>
<text x="207.7" y="107.2">.47 TYP WIDTH</text>
<text x="104.8" y="112.8">.24 TYP</text>
<text x="215" y="115.7">R.24 TYP</text>
<text x="227.6" y="123.8">+.002</text>
<text x="228.4" y="128.1">- .005</text>
<text x="240.1" y="126.1">THRU TYP</text>
<text x="533.6" y="127">1.61</text>
<text x="104.5" y="139.9">.24 TYP</text>
<text x="553.2" y="140.2">.05</text>
<text x="447.6" y="145.1">UP 90° R.06</text>
<text x="328.5" y="151.1">DOWN 90° R.06 TYP</text>
<text x="554.2" y="158.5">DOWN 90° R.06 TYP</text>
<text x="318.4" y="168.2">DOWN 90° R.06 TYP</text>
<text x="411.6" y="176.8" transform="rotate(-90 411.6 176.8)">UP 90° R.06</text>
<text x="563.7" y="175.9">DOWN 90° R.06 TYP</text>
<text x="605.3" y="183.9">6.09</text>
<text x="213.6" y="199.2">SLOT R.1 THRU</text>
<text x="504.5" y="209.3" transform="rotate(-90 504.5 209.3)">UP 90° R.06</text>
<text x="8.9" y="211.1">C</text>
<text x="852.2" y="211.1">C</text>
<text x="447.6" y="218">UP 90° R.06</text>
<text x="400.2" y="256.1">.05</text>
<text x="207" y="260.7">.10</text>
<text x="187.9" y="269">.77</text>
<text x="511.7" y="268.1">.05</text>
<text x="395.5" y="273">1.11</text>
<text x="514.1" y="274.1">1.11</text>
<text x="182.7" y="277.6">1.09</text>
<text x="390.7" y="280.1">1.49</text>
<text x="519" y="280.1">1.49</text>
<text x="157.6" y="286.5">2.974</text>
<text x="453.7" y="290.1">7.678</text>
<text x="8.9" y="350.8">B</text>
<text x="852.2" y="350.8">B</text>
<text x="354.2" y="371.5">TANGENT CURVES</text>
<text x="743.6" y="378.1">.06</text>
<text x="313.9" y="389">R.5</text>
<text x="366.2" y="391.6">R9.6</text>
<text x="285.6" y="403">.62 TYP</text>
<text x="728.3" y="404.4">.15</text>
<text x="492.2" y="420.8">.02 TYP FOR PART</text>
<text x="230.5" y="431.1">1.66</text>
<text x="217" y="435.4">1.328</text>
<text x="436.7" y="437.5">1.16</text>
<text x="451.7" y="432.6">1.54</text>
<text x="209.6" y="459.5">.226</text>
<text x="184.7" y="466.7">.936</text>
<text x="362.7" y="464.2">4.883</text>
<text x="437.4" y="469.2">MOUNT PART 16 ON ALL TAB HOLES, BOTTOM FACE</text>
<text x="8.9" y="490.5">A</text>
<text x="852.2" y="490.5">A</text>
<text x="812.4" y="532.6">7</text>
<text x="822.9" y="532.6">16</text>
<text x="52.8" y="537.5">8</text>
<text x="160.8" y="537.5">7</text>
<text x="268.7" y="537.5">6</text>
<text x="376.7" y="537.5">5</text>
<text x="484.6" y="537.5">4</text>
<text x="592.6" y="537.5">3</text>
<text x="700.5" y="537.5">2</text>
<text x="808.5" y="537.5">1</text>
</g>
<g font-size="4">
<text x="215.3" y="126.1">⌀.177</text>
<text x="194.2" y="401.5">⌀2.50 THRU TYP X4</text>
</g>
<g font-size="3.5">
<text x="654.8" y="473.2">DRAWN</text>
<text x="654.8" y="482.8">CHECKED</text>
<text x="724.7" y="488.9">TITLE</text>
<text x="654.8" y="492.3">QA</text>
<text x="654.8" y="501.8">MFG</text>
<text x="654.8" y="511.4">APPROVED</text>
<text x="726.7" y="517.7">SIZE</text>
<text x="762.8" y="517.7">DWG NO</text>
<text x="841.4" y="517.7">REV</text>
<text x="724.7" y="530.4">SCALE</text>
<text x="737.2" y="531.5">NOTED</text>
<text x="800.9" y="532.6">SHEET</text>
<text x="817.3" y="532.6">OF</text>
</g>
</svg>
